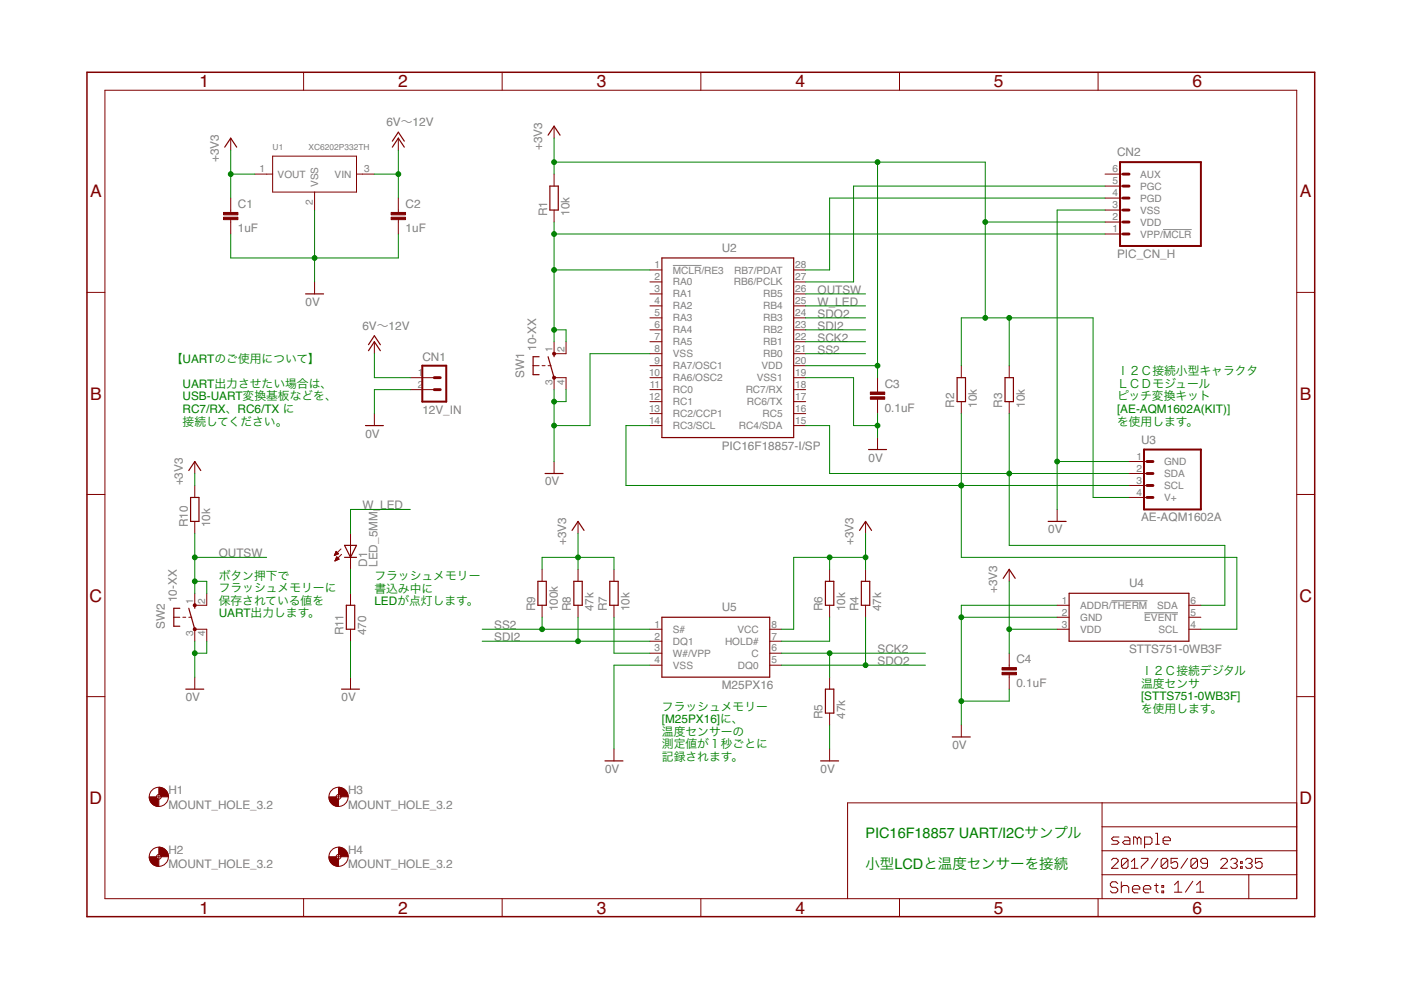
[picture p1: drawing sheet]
<svg xmlns="http://www.w3.org/2000/svg" width="297mm" height="210mm" viewBox="0 0 297 210" stroke-linecap="round" stroke-linejoin="round" font-family="sans-serif">
<path d="M142.7 56.3h6M246.6 48.7h6M235.7 127.4h7.6M242.6 129.9h7.1" fill="none" stroke="#808080" stroke-width=".21"/>
<g fill="none" stroke="#800000" stroke-width=".21">
<path d="M22.2 19.1h252.7v171.4h-252.7zM64.4 15.3v3.8M106.5 15.3v3.8M148.6 15.3v3.8M190.7 15.3v3.8M232.8 15.3v3.8M48.9 29.3v2.5M54 36.9h3.8M57.8 33.1h17.8v7.6h-17.8zM75.6 36.9h3.8M84.5 29.3v2.5M117.5 26.8v2.5"/>
<path d="M117.5 36.9v2.6M234.3 39.5h5.1M234.3 36.9h5.1M48.9 42v3M48.9 46.6v3M66.7 40.7v3.8M66.7 59.8v2.5M84.5 42v3M84.5 46.6v3M117.5 44.5v2.6M137.8 57.2h2.5M137.8 59.8h2.5"/>
<path d="M168.3 57.2h2.5M168.3 59.8h2.5M234.3 49.6h5.1M234.3 47.1h5.1M234.3 44.5h5.1M234.3 42h5.1M18.4 62h3.8M79.4 72.5v2.5M113 77.5h1.3M114.9 77.5h.7M116.2 77.5h.6M117.5 72.5v2.5h2.5v-2.5"/>
<path d="M137.8 77.5h2.5M137.8 75h2.5M137.8 72.5h2.5M137.8 69.9h2.5M137.8 62.3h2.5M137.8 67.4h2.5M137.8 64.9h2.5M168.3 77.5h2.5M168.3 75h2.5M168.3 72.5h2.5M168.3 69.9h2.5M168.3 62.3h2.5"/>
<path d="M168.3 67.4h2.5M168.3 64.9h2.5M203.8 77.5v2.6M214 77.5v2.6M274.9 62h3.8M41.3 97.9v2.5M79.4 87.7v2.5M87 80.1h5.1M87 82.6h5.1M117.5 82.6v-2.5h2.5v2.5M117.5 97.9v2.5M137.8 80.1h2.5"/>
<path d="M137.8 82.6h2.5M137.8 87.7h2.5M137.8 85.2h2.5M137.8 90.2h2.5M168.3 80.1h2.5M168.3 82.6h2.5M168.3 87.7h2.5M168.3 85.2h2.5M168.3 90.2h2.5M186.1 80.1v3M186.1 84.6v3.1M186.1 92.8v2.5"/>
<path d="M203.8 85.2v2.5M214 85.2v2.5M239.4 97.9h5.1M18.4 104.8h3.8M41.3 102.9v2.6M41.3 110.6v2.5M70.9 117.8h.1M71 117.6h.2M71 117.5h.5M71 117.4h.8M71 118.9h.2M71.1 117.3h.5"/>
<path d="M71.1 118.7h.4M71.1 117.2h.4M71.1 118.6h.7M71.2 117h.2M71.2 118.5h.6M71.2 116.9h.1M71.2 118.4h.5M71.3 116.9l-.4 .9M71.3 116.9l.5 .5M71.3 118.2h.3M71.4 118.1h.1M71.4 118l.5 .6-.9 .3z"/>
<path d="M71.8 117.4l-.9 .4M72.3 116.4l-1.4 1.4M72.4 117.5l-1.4 1.4M74.3 113.1v7.6M122.6 110.6v2.5M183.5 110.6v2.5M224.1 108v2.6M239.4 105.5h5.1M239.4 102.9h5.1M239.4 100.4h5.1M274.9 104.8h3.8M36.9 130.9h1.2"/>
<path d="M38.8 130.9h.6M40 130.9h.7M41.3 125.8v2.5h2.5v-2.5M41.3 136v-2.6h2.5v2.6M74.3 125.8v2.5M74.3 133.4v2.6M114.9 120.7v2.6M114.9 128.3v2.6M122.6 120.7v2.6M122.6 128.3v2.6M130.2 120.7v2.6M130.2 128.3v2.6"/>
<path d="M137.8 133.4h2.5M137.8 136h2.5M137.8 138.5h2.5M163.2 133.4h2.5M163.2 136h2.5M163.2 138.5h2.5M175.9 120.7v2.6M175.9 128.3v2.6M183.5 120.7v2.6M183.5 128.3v2.6M214 120.7v2.6M214 138.5v3"/>
<path d="M224.1 128.3h2.6M224.1 133.4h2.6M224.1 130.9h2.6M252.1 128.3h2.5M252.1 133.4h2.5M252.1 130.9h2.5M18.4 147.7h3.8M41.3 143.6v2.5M74.3 143.6v2.5M130.2 158.8v2.5M137.8 141h2.5M163.2 141h2.5"/>
<path d="M175.9 143.6v2.5M175.9 151.2v2.5M175.9 158.8v2.5M203.8 153.7v2.6M214 143.1v3M274.9 147.7h3.8M33.2 169h1M33.7 168.4v1.1M71.3 169h1M71.8 168.4v1.1M233.7 170.2v20.3M233.7 175.3h41.2"/>
<path d="M237.2 177.5h-1.1l-.4 .3 .4 .4h.7l.4 .4-.4 .4h-1.1M238.4 177.5h.8l.4 .3v1.2h-1.2l-.4-.4 .4-.4h1.2M241.1 177.8l-.4-.3h-.4v1.5M241.1 177.8v1.2M241.1 177.8l.4-.3 .4 .3v1.2M242.7 179h1.2l.3-.4v-.8l-.3-.3h-1.2v2.3M245 179h.8M245 176.7h.4v2.3M246.6 178.2h1.5v-.4l-.3-.3h-.8l-.4 .3v.8l.4 .4h.8M274.9 170.2h-95.2v20.3M33.2 181.7h1M33.7 181.1v1.1"/>
<path d="M64.4 190.5v3.9M71.3 181.7h1M71.8 181.1v1.1M106.5 190.5v3.9M148.6 190.5v3.9M190.7 190.5v3.9M232.8 190.5v3.9M233.7 185.5h41.2M233.7 180.4h41.2M235.6 182.4l.4-.4h.7l.4 .4v.3l-1.5 1.4h1.5M237 187.3l-.4-.3h-.8l-.4 .3v.4l.4 .4h.8l.4 .4v.4l-.4 .4h-.8l-.4-.4M237.7 187v2.3"/>
<path d="M237.7 188.1l.4-.4h.8l.4 .4v1.2M239.2 182.4v1.3l-.4 .4h-.7l-.3-.4M239.2 182.4l-.4-.4h-.7l-.3 .4v1.3M239.2 182.4l-1.4 1.3M239.9 184.1h1.4M239.9 182.7l.7-.7v2.1M240.1 188.5h1.6v-.4l-.4-.4h-.8l-.4 .4v.8l.4 .4h.8M242 182h1.4v.4l-1.4 1.3v.4M242.4 188.5h1.6v-.4l-.4-.4h-.8l-.4 .4v.8l.4 .4h.8M244.8 187.7h.8M245.2 187.3v1.6l.4 .4M245.5 182l-1.4 2.1"/>
<path d="M246.3 187.7h.4v.4h-.4zM246.3 188.9h.4v.4h-.4zM247.6 182.4v1.3l-.4 .4h-.7l-.3-.4M247.6 182.4l-.4-.4h-.7l-.3 .4v1.3M247.6 182.4l-1.4 1.3M249 187.6l.8-.8v2.4M249 189.2h1.6M249.7 182h-1.4v1l.7-.3h.3l.4 .3v.7l-.4 .4h-.7l-.3-.4M251.8 182l-1.4 2.1M252.9 186.8l-1.6 2.4M253.7 189.2h1.5M253.7 187.6l.8-.8v2.4"/>
<path d="M253.9 182.4v1.3l-.3 .4h-.8l-.3-.4M253.9 182.4l-.3-.4h-.8l-.3 .4v1.3M253.9 182.4l-1.4 1.3M256 183h-1l-.4-.3v-.3l.4-.4h.7l.3 .4v1.3l-.3 .4h-.7l-.4-.4M258.8 182.4l.4-.4h.7l.3 .4v.3l-1.4 1.4h1.4M260.9 182.4l.4-.4h.7l.3 .4v.3l-.3 .3M261.6 183h.4M262 183l.3 .4v.3l-.3 .4h-.7l-.4-.4M263 183.7h.4v.4h-.4zM263 182.7h.4v.3h-.4zM264.1 182.4l.3-.4h.7l.4 .4v.3l-.4 .3M264.8 185.5v5"/>
<path d="M264.8 183h.3M265.1 183l.4 .4v.3l-.4 .4h-.7l-.3-.4M267.6 182h-1.4v1l.7-.3h.3l.4 .3v.7l-.4 .4h-.7l-.3-.4"/>
<circle cx="33.7" cy="169" r="2.03"/>
<circle cx="33.7" cy="169" r=".51"/>
<circle cx="71.8" cy="169" r="2.03"/>
<circle cx="71.8" cy="169" r=".51"/>
<circle cx="33.7" cy="181.7" r="2.03"/>
<circle cx="33.7" cy="181.7" r=".51"/>
<circle cx="71.8" cy="181.7" r="2.03"/>
<circle cx="71.8" cy="181.7" r=".51"/>
</g>
<path d="M18.4 15.3h260.3v179.1h-260.3z" fill="none" stroke="#800000" stroke-width=".32"/>
<g fill="#800000" stroke="#800000" stroke-width=".21">
<path d="M184.5 84.1h3.1v.5h-3.1z"/>
<path d="M184.5 83.1h3.1v.5h-3.1z"/>
<path d="M47.4 46.1h3v.5h-3z"/>
<path d="M47.4 45h3v.6h-3z"/>
<path d="M82.9 46.1h3.1v.5h-3.1z"/>
<path d="M82.9 45h3.1v.6h-3.1z"/>
<path d="M212.4 142.6h3.1v.5h-3.1z"/>
<path d="M212.4 141.5h3.1v.5h-3.1z"/>
</g>
<g fill="none" stroke="#800000" stroke-width=".25">
<path d="M47.6 31.2l1.3-1.9 1.3 1.9M83.2 31.2l1.3-1.9 1.2 1.9M83.2 29.9l1.3-1.9 1.2 1.9M116.2 28.7l1.3-1.9 1.2 1.9M116.6 39.5h1.8v5h-1.8zM140.3 54.7h28v38.1h-28zM64.8 62.3h3.8M78.1 74.4l1.3-1.9 1.2 1.9M78.1 73.1l1.3-1.9 1.2 1.9M114.3 75.6h-1.3v3.8h1.3M116.2 75.6l1.3 4.5M117.5 75v.6"/>
<path d="M40 99.8l1.3-1.9 1.3 1.9M77.5 90.2h3.8M184.1 95.3h3.9M202.9 80.1h1.8v5.1h-1.8zM213.1 80.1h1.8v5.1h-1.8zM40.4 105.5h1.8v5.1h-1.8zM73 115.6h2.6l-1.3 2.6zM73 118.2h2.6M115.6 100.4h3.8M121.3 112.5l1.3-1.9 1.2 1.9M182.2 112.5l1.3-1.9 1.3 1.9M222.2 110.6h3.8"/>
<path d="M38.1 129h-1.2v3.8h1.2M40 129l1.3 4.4M41.3 128.3v.7M73.4 128.3h1.8v5.1h-1.8zM114 123.3h1.8v5h-1.8zM121.7 123.3h1.7v5h-1.7zM129.3 123.3h1.8v5h-1.8zM140.3 130.9h22.9v12.7h-22.9zM175 123.3h1.8v5h-1.8zM182.6 123.3h1.8v5h-1.8zM212.7 122.6l1.3-1.9 1.2 1.9M226.7 125.8h25.4v10.2h-25.4z"/>
<path d="M39.4 146.1h3.8M72.4 146.1h3.8M175 146.1h1.8v5.1h-1.8zM201.9 156.3h3.8M128.3 161.3h3.8M174 161.3h3.8"/>
</g>
<path d="M237.5 34.4h17.1v17.8h-17.1zM89.5 77.5h5.1v7.7h-5.1zM242.5 95.3h12.1v12.7h-12.1z" fill="none" stroke="#800000" stroke-width=".42"/>
<path d="M238.1 39.5h1.3M238.1 36.9h1.3M238.1 44.5h1.3M238.1 47.1h1.3M238.1 49.6h1.3M238.1 42h1.3M92.1 80.1h1.2M92.1 82.6h1.2M243.2 97.9h1.3M243.2 102.9h1.3M243.2 105.5h1.3M243.2 100.4h1.3" fill="none" stroke="#800000" stroke-width=".61"/>
<g fill="#800000" stroke="#800000" stroke-width=".21">
<path d="M33.7 166.9a2.04 2.04 0 0 1 2 2.1h-1.5l-.2-.4-.3-.2z" fill-rule="evenodd"/>
<path d="M31.6 169h1.6l.2 .4 .3 .1v1.5a2 2 0 0 1-2.1-2z" fill-rule="evenodd"/>
<path d="M33.7 179.6a2.04 2.04 0 0 1 2 2.1h-1.5l-.2-.4-.3-.2z" fill-rule="evenodd"/>
<path d="M31.6 181.7h1.6l.2 .4 .3 .1v1.5a2 2 0 0 1-2.1-2z" fill-rule="evenodd"/>
<path d="M71.8 166.9a2.04 2.04 0 0 1 2 2.1h-1.5l-.2-.4-.3-.2z" fill-rule="evenodd"/>
<path d="M69.7 169h1.6l.2 .4 .3 .1v1.5a1.97 1.97 0 0 1-2.1-2z" fill-rule="evenodd"/>
<path d="M71.8 179.6a2.04 2.04 0 0 1 2 2.1h-1.5l-.2-.4-.3-.2z" fill-rule="evenodd"/>
<path d="M69.7 181.7h1.6l.2 .4 .3 .1v1.5a1.97 1.97 0 0 1-2.1-2z" fill-rule="evenodd"/>
<circle cx="117.5" cy="80.1" r=".32"/>
<circle cx="117.5" cy="75" r=".32"/>
<circle cx="41.3" cy="133.4" r=".33"/>
<circle cx="41.3" cy="128.3" r=".33"/>
</g>
<g fill="none" stroke="#008000" stroke-width=".21">
<path d="M48.9 36.9h5.1M48.9 31.8v10.2M79.4 36.9h5.1M84.5 31.8v10.2M117.5 29.3v7.6M117.5 34.4h91.4v33M186.1 34.4v45.7M234.3 39.5h-53.3v20.3h-10.2M48.9 49.6v5.1h35.6v-5.1M66.7 44.5v15.3M117.5 47.1v25.4M117.5 49.6h116.8"/>
<path d="M117.5 57.2h20.3M208.9 47.1h25.4M234.3 44.5h-10.2v63.5M234.3 42h-58.4v15.2h-5.1M79.4 75v5.1h7.6M117.5 69.9h2.5v2.6M137.8 75h-12.7v15.2h-7.6M170.8 75h12.7M170.8 69.9h12.7M170.8 67.4h12.7M170.8 77.5h15.3M170.8 72.5h12.7"/>
<path d="M170.8 64.9h12.7M170.8 62.3h12.7M203.8 77.5v-10.1h28v38.1h7.6M214 67.4v10.1M87 82.6h-7.6v5.1M117.5 82.6v15.3M120 82.6v2.6h-2.5M137.8 90.2h-5.1v12.7h106.7M170.8 80.1h10.2v10.1h5.1M170.8 90.2h5.1v10.2h63.5M186.1 87.7v5.1M203.8 87.7v30.5h58.4v15.2h-7.6"/>
<path d="M214 87.7v27.9h45.7v12.7h-5.1M224.1 97.9h15.3M41.3 100.4v2.5M41.3 113.1v12.7M41.3 118.2h15.2M87 108h-12.7v5.1M122.6 113.1v7.6M175.9 118.2v2.5M183.5 118.2h-15.2v15.2h-2.6M183.5 113.1v7.6M41.3 136v7.6M41.3 123.3h2.5v2.5"/>
<path d="M43.8 136v2.5h-2.5M74.3 120.7v5.1M74.3 136v7.6M102.2 133.4h35.6M102.2 136h35.6M114.9 120.7v-2.5h15.3v2.5M114.9 130.9v2.5M122.6 130.9v5.1M130.2 130.9v7.6h7.6M165.7 138.5h30.5M175.9 130.9v5.1h-10.2M175.9 138.5v5.1"/>
<path d="M183.5 130.9v10.1M203.8 130.9h20.3M214 123.3v15.2M214 133.4h10.1M224.1 128.3h-20.3v25.4M137.8 141h-7.6v17.8M165.7 141h30.5M175.9 153.7v5.1M214 146.1v2.6h-10.2"/>
</g>
<g fill="#008000" stroke="#008000" stroke-width=".21">
<circle cx="84.5" cy="36.9" r=".51"/>
<circle cx="66.7" cy="54.7" r=".51"/>
<circle cx="117.5" cy="85.2" r=".51"/>
<circle cx="117.5" cy="90.2" r=".51"/>
<circle cx="224.1" cy="97.9" r=".51"/>
<circle cx="203.8" cy="148.7" r=".51"/>
<circle cx="203.8" cy="130.9" r=".51"/>
<circle cx="186.1" cy="90.2" r=".51"/>
<circle cx="41.3" cy="138.5" r=".51"/>
<circle cx="117.5" cy="49.6" r=".51"/>
<circle cx="117.5" cy="69.9" r=".51"/>
<circle cx="117.5" cy="57.2" r=".51"/>
<circle cx="214" cy="100.4" r=".51"/>
<circle cx="48.9" cy="36.9" r=".51"/>
<circle cx="117.5" cy="34.4" r=".51"/>
<circle cx="208.9" cy="67.4" r=".51"/>
<circle cx="208.9" cy="47.1" r=".51"/>
<circle cx="214" cy="67.4" r=".51"/>
<circle cx="186.1" cy="77.5" r=".51"/>
<circle cx="186.1" cy="34.4" r=".51"/>
<circle cx="214" cy="133.4" r=".51"/>
<circle cx="183.5" cy="118.2" r=".51"/>
<circle cx="175.9" cy="118.2" r=".51"/>
<circle cx="122.6" cy="118.2" r=".51"/>
<circle cx="203.8" cy="102.9" r=".51"/>
<circle cx="183.5" cy="141" r=".51"/>
<circle cx="175.9" cy="138.5" r=".51"/>
<circle cx="114.9" cy="133.4" r=".51"/>
<circle cx="122.6" cy="136" r=".51"/>
<circle cx="41.3" cy="123.3" r=".51"/>
<circle cx="41.3" cy="118.2" r=".51"/>
</g>
<g font-size="3.7" fill="#800000">
<text x="42.3" y="18.5">1</text>
<text x="84.4" y="18.5">2</text>
<text x="126.5" y="18.5">3</text>
<text x="168.6" y="18.5">4</text>
<text x="210.7" y="18.5">5</text>
<text x="252.9" y="18.5">6</text>
<text x="19.1" y="41.9">A</text>
<text x="275.6" y="41.9">A</text>
<text x="19.1" y="84.7">B</text>
<text x="275.6" y="84.7">B</text>
<text x="19" y="127.6">C</text>
<text x="275.5" y="127.6">C</text>
<text x="19" y="170.4">D</text>
<text x="275.5" y="170.4">D</text>
<text x="42.3" y="193.7">1</text>
<text x="84.4" y="193.7">2</text>
<text x="126.5" y="193.7">3</text>
<text x="168.6" y="193.7">4</text>
<text x="210.7" y="193.7">5</text>
<text x="252.9" y="193.7">6</text>
</g>
<g font-size="3.1" fill="#008000">
<text x="183.5" y="177.6">PIC16F18857 UART/I2Cサンプル</text>
<text x="183.5" y="184.2">⼩型LCDと温度センサーを接続</text>
</g>
<g font-size="2.5" fill="#808080">
<text x="81.9" y="26.8">6V〜12V</text>
<text x="46.4" y="34.4" transform="rotate(-90 46.4 34.4)">+3V3</text>
<text x="114.9" y="31.8" transform="rotate(-90 114.9 31.8)">+3V3</text>
<text x="236.8" y="33.1">CN2</text>
<text x="50.4" y="44.1">C1</text>
<text x="86" y="44.1">C2</text>
<text x="116" y="45.8" transform="rotate(-90 116 45.8)">R1</text>
<text x="120.8" y="45.8" transform="rotate(-90 120.8 45.8)">10k</text>
<text x="50.4" y="49.2">1uF</text>
<text x="86" y="49.2">1uF</text>
<text x="153" y="53.4">U2</text>
<text x="236.8" y="54.7">PIC_CN_H</text>
<text x="64.8" y="64.8">0V</text>
<text x="173.3" y="64.8">W_LED</text>
<text x="173.3" y="62.3">OUTSW</text>
<text x="76.8" y="69.9">6V〜12V</text>
<text x="173.3" y="67.4">SDO2</text>
<text x="173.3" y="69.9">SDI2</text>
<text x="89.5" y="76.5">CN1</text>
<text x="113.7" y="74.4" transform="rotate(-90 113.7 74.4)">10-XX</text>
<text x="173.3" y="72.5">SCK2</text>
<text x="173.3" y="75">SS2</text>
<text x="111.1" y="80.1" transform="rotate(-90 111.1 80.1)">SW1</text>
<text x="187.6" y="82.2">C3</text>
<text x="89.5" y="87.7">12V_IN</text>
<text x="187.6" y="87.3">0.1uF</text>
<text x="202.3" y="86.4" transform="rotate(-90 202.3 86.4)">R2</text>
<text x="207.1" y="86.4" transform="rotate(-90 207.1 86.4)">10k</text>
<text x="212.5" y="86.4" transform="rotate(-90 212.5 86.4)">R3</text>
<text x="217.3" y="86.4" transform="rotate(-90 217.3 86.4)">10k</text>
<text x="77.5" y="92.8">0V</text>
<text x="153" y="95.3">PIC16F18857-I/SP</text>
<text x="241.9" y="94">U3</text>
<text x="184.1" y="97.9">0V</text>
<text x="38.8" y="102.9" transform="rotate(-90 38.8 102.9)">+3V3</text>
<text x="115.6" y="102.9">0V</text>
<text x="39.8" y="111.8" transform="rotate(-90 39.8 111.8)">R10</text>
<text x="44.6" y="111.8" transform="rotate(-90 44.6 111.8)">10k</text>
<text x="76.8" y="108">W_LED</text>
<text x="222.2" y="113.1">0V</text>
<text x="241.9" y="110.6">AE-AQM1602A</text>
<text x="46.4" y="118.2">OUTSW</text>
<text x="120" y="115.6" transform="rotate(-90 120 115.6)">+3V3</text>
<text x="181" y="115.6" transform="rotate(-90 181 115.6)">+3V3</text>
<text x="77.9" y="120.2" transform="rotate(-90 77.9 120.2)">D1</text>
<text x="80" y="120.2" transform="rotate(-90 80 120.2)">LED_5MM</text>
<text x="211.4" y="125.8" transform="rotate(-90 211.4 125.8)">+3V3</text>
<text x="239.4" y="124.5">U4</text>
<text x="37.5" y="127.7" transform="rotate(-90 37.5 127.7)">10-XX</text>
<text x="113.4" y="129.6" transform="rotate(-90 113.4 129.6)">R9</text>
<text x="118.2" y="129.6" transform="rotate(-90 118.2 129.6)">100k</text>
<text x="121.1" y="129.6" transform="rotate(-90 121.1 129.6)">R8</text>
<text x="125.9" y="129.6" transform="rotate(-90 125.9 129.6)">47k</text>
<text x="128.7" y="129.6" transform="rotate(-90 128.7 129.6)">R7</text>
<text x="133.5" y="129.6" transform="rotate(-90 133.5 129.6)">10k</text>
<text x="153" y="129.6">U5</text>
<text x="174.4" y="129.6" transform="rotate(-90 174.4 129.6)">R6</text>
<text x="179.2" y="129.6" transform="rotate(-90 179.2 129.6)">10k</text>
<text x="182" y="129.6" transform="rotate(-90 182 129.6)">R4</text>
<text x="186.8" y="129.6" transform="rotate(-90 186.8 129.6)">47k</text>
<text x="34.9" y="133.4" transform="rotate(-90 34.9 133.4)">SW2</text>
<text x="72.8" y="134.7" transform="rotate(-90 72.8 134.7)">R11</text>
<text x="77.6" y="134.7" transform="rotate(-90 77.6 134.7)">470</text>
<text x="104.8" y="133.4">SS2</text>
<text x="104.8" y="135.9">SDI2</text>
<text x="186" y="141">SDO2</text>
<text x="186" y="138.5">SCK2</text>
<text x="215.5" y="140.6">C4</text>
<text x="239.4" y="138.5">STTS751-0WB3F</text>
<text x="39.4" y="148.6">0V</text>
<text x="72.4" y="148.6">0V</text>
<text x="153" y="146.1">M25PX16</text>
<text x="215.5" y="145.7">0.1uF</text>
<text x="174.4" y="152.5" transform="rotate(-90 174.4 152.5)">R5</text>
<text x="179.2" y="152.5" transform="rotate(-90 179.2 152.5)">47k</text>
<text x="201.9" y="158.8">0V</text>
<text x="128.3" y="163.9">0V</text>
<text x="174" y="163.9">0V</text>
<text x="35.7" y="171.4">MOUNT_HOLE_3.2</text>
<text x="35.7" y="168.4">H1</text>
<text x="73.8" y="171.4">MOUNT_HOLE_3.2</text>
<text x="73.8" y="168.4">H3</text>
<text x="35.7" y="184.1">MOUNT_HOLE_3.2</text>
<text x="35.7" y="181.1">H2</text>
<text x="73.8" y="184.1">MOUNT_HOLE_3.2</text>
<text x="73.8" y="181.1">H4</text>
</g>
<g font-size="2.5" fill="#008000">
<text x="36.2" y="76.9">【UARTのご使⽤について】</text>
<text x="38.7" y="82.2">UART出⼒させたい場合は、</text>
<text x="236.8" y="79.6">Ｉ２Ｃ接続⼩型キャラクタ</text>
<text x="236.8" y="82.2">ＬＣＤモジュール</text>
<text x="38.7" y="84.9">USB-UART変換基板などを、</text>
<text x="38.7" y="87.6">RC7/RX、RC6/TX に</text>
<text x="236.8" y="84.9">ピッチ変換キット</text>
<text x="236.8" y="87.6">[AE-AQM1602A(KIT)]</text>
<text x="38.7" y="90.2">接続してください。</text>
<text x="236.8" y="90.2">を使⽤します。</text>
<text x="46.4" y="122.9">ボタン押下で</text>
<text x="46.4" y="125.5">フラッシュメモリーに</text>
<text x="79.4" y="123">フラッシュメモリー</text>
<text x="79.4" y="125.7">書込み中に</text>
<text x="46.4" y="128.2">保存されている値を</text>
<text x="46.4" y="130.9">UART出⼒します。</text>
<text x="79.4" y="128.3">LEDが点灯します。</text>
<text x="241.9" y="143.2">Ｉ２Ｃ接続デジタル</text>
<text x="241.9" y="145.8">温度センサ</text>
<text x="241.9" y="148.5">[STTS751-0WB3F]</text>
<text x="140.3" y="150.7">フラッシュメモリー</text>
<text x="140.3" y="153.3">[M25PX16]に、</text>
<text x="241.9" y="151.2">を使⽤します。</text>
<text x="140.3" y="156">温度センサーの</text>
<text x="140.3" y="158.7">測定値が１秒ごとに</text>
<text x="140.3" y="161.3">記録されます。</text>
</g>
<g font-size="2.1" fill="#808080">
<text x="55" y="36.6">1</text>
<text x="58.9" y="37.7">VOUT</text>
<text x="67.4" y="39.7" transform="rotate(-90 67.4 39.7)">VSS</text>
<text x="71" y="37.7">VIN</text>
<text x="77.2" y="36.6">3</text>
<text x="235.9" y="41.6">4</text>
<text x="235.9" y="39.1">5</text>
<text x="235.9" y="36.6">6</text>
<text x="241.7" y="40.2">PGC</text>
<text x="241.7" y="37.7">AUX</text>
<text x="66.3" y="43.5" transform="rotate(-90 66.3 43.5)">2</text>
<text x="235.9" y="46.7">2</text>
<text x="235.9" y="44.2">3</text>
<text x="241.7" y="47.8">VDD</text>
<text x="241.7" y="45.3">VSS</text>
<text x="241.7" y="42.8">PGD</text>
<text x="235.9" y="49.3">1</text>
<text x="241.7" y="50.4">VPP/MCLR</text>
<text x="138.8" y="56.9">1</text>
<text x="138.8" y="59.4">2</text>
<text x="142.7" y="58">MCLR/RE3</text>
<text x="155.6" y="58">RB7/PDAT</text>
<text x="168.6" y="56.9">28</text>
<text x="168.6" y="59.4">27</text>
<text x="138.8" y="62">3</text>
<text x="138.8" y="64.5">4</text>
<text x="142.7" y="63.1">RA1</text>
<text x="142.7" y="60.5">RA0</text>
<text x="142.7" y="65.6">RA2</text>
<text x="155.6" y="60.5">RB6/PCLK</text>
<text x="161.8" y="63.1">RB5</text>
<text x="161.8" y="65.6">RB4</text>
<text x="168.6" y="62">26</text>
<text x="168.6" y="64.5">25</text>
<text x="138.8" y="69.6">6</text>
<text x="138.8" y="67">5</text>
<text x="142.7" y="70.7">RA4</text>
<text x="142.7" y="68.1">RA3</text>
<text x="161.8" y="70.7">RB2</text>
<text x="161.8" y="68.1">RB3</text>
<text x="168.6" y="69.6">23</text>
<text x="168.6" y="67">24</text>
<text x="117.1" y="74.6" transform="rotate(-90 117.1 74.6)">1</text>
<text x="119.7" y="74.6" transform="rotate(-90 119.7 74.6)">2</text>
<text x="138.8" y="72.1">7</text>
<text x="138.8" y="74.6">8</text>
<text x="138.8" y="77.2">9</text>
<text x="142.7" y="73.2">RA5</text>
<text x="142.7" y="75.8">VSS</text>
<text x="161.8" y="73.2">RB1</text>
<text x="161.8" y="75.8">RB0</text>
<text x="168.6" y="77.2">20</text>
<text x="168.6" y="72.1">22</text>
<text x="168.6" y="74.6">21</text>
<text x="88.6" y="82.3">2</text>
<text x="88.6" y="79.7">1</text>
<text x="117.1" y="81.6" transform="rotate(-90 117.1 81.6)">3</text>
<text x="119.7" y="81.6" transform="rotate(-90 119.7 81.6)">4</text>
<text x="137.6" y="79.7">10</text>
<text x="137.8" y="82.3">11</text>
<text x="142.7" y="80.8">RA6/OSC2</text>
<text x="142.7" y="78.3">RA7/OSC1</text>
<text x="142.7" y="83.4">RC0</text>
<text x="158.1" y="83.4">RC7/RX</text>
<text x="160.5" y="80.8">VSS1</text>
<text x="161.4" y="78.3">VDD</text>
<text x="168.6" y="79.7">19</text>
<text x="168.6" y="82.3">18</text>
<text x="137.6" y="87.3">13</text>
<text x="137.6" y="84.8">12</text>
<text x="137.6" y="89.9">14</text>
<text x="142.7" y="88.5">RC2/CCP1</text>
<text x="142.7" y="85.9">RC1</text>
<text x="158.3" y="85.9">RC6/TX</text>
<text x="161.7" y="88.5">RC5</text>
<text x="168.6" y="89.9">15</text>
<text x="168.6" y="87.3">16</text>
<text x="168.6" y="84.8">17</text>
<text x="142.7" y="91">RC3/SCL</text>
<text x="156.7" y="91">RC4/SDA</text>
<text x="240.9" y="97.5">1</text>
<text x="240.9" y="100">2</text>
<text x="246.8" y="98.6">GND</text>
<text x="246.8" y="101.2">SDA</text>
<text x="240.9" y="105.1">4</text>
<text x="240.9" y="102.6">3</text>
<text x="246.8" y="106.2">V+</text>
<text x="246.8" y="103.7">SCL</text>
<text x="40.9" y="128" transform="rotate(-90 40.9 128)">1</text>
<text x="43.5" y="128" transform="rotate(-90 43.5 128)">2</text>
<text x="225.1" y="128">1</text>
<text x="225.1" y="130.5">2</text>
<text x="229" y="129.1">ADDR/THERM</text>
<text x="229" y="131.6">GND</text>
<text x="242.6" y="131.6">EVENT</text>
<text x="245.3" y="129.1">SDA</text>
<text x="252.4" y="128">6</text>
<text x="252.4" y="130.5">5</text>
<text x="40.9" y="134.9" transform="rotate(-90 40.9 134.9)">3</text>
<text x="43.5" y="134.9" transform="rotate(-90 43.5 134.9)">4</text>
<text x="138.8" y="133.1">1</text>
<text x="138.8" y="135.6">2</text>
<text x="142.7" y="134.2">S#</text>
<text x="142.7" y="136.7">DQ1</text>
<text x="153.7" y="136.7">HOLD#</text>
<text x="156.3" y="134.2">VCC</text>
<text x="163.5" y="133.1">8</text>
<text x="163.5" y="135.6">7</text>
<text x="225.1" y="133.1">3</text>
<text x="229" y="134.2">VDD</text>
<text x="245.6" y="134.2">SCL</text>
<text x="252.4" y="133.1">4</text>
<text x="138.8" y="138.1">3</text>
<text x="138.8" y="140.7">4</text>
<text x="142.7" y="139.2">W#/VPP</text>
<text x="142.7" y="141.8">VSS</text>
<text x="156.5" y="141.8">DQ0</text>
<text x="159.3" y="139.2">C</text>
<text x="163.5" y="138.1">6</text>
<text x="163.5" y="140.7">5</text>
</g>
<g font-size="1.8" fill="#808080">
<text x="57.8" y="31.8">U1</text>
<text x="65.4" y="31.8">XC6202P332TH</text>
</g>
</svg>
